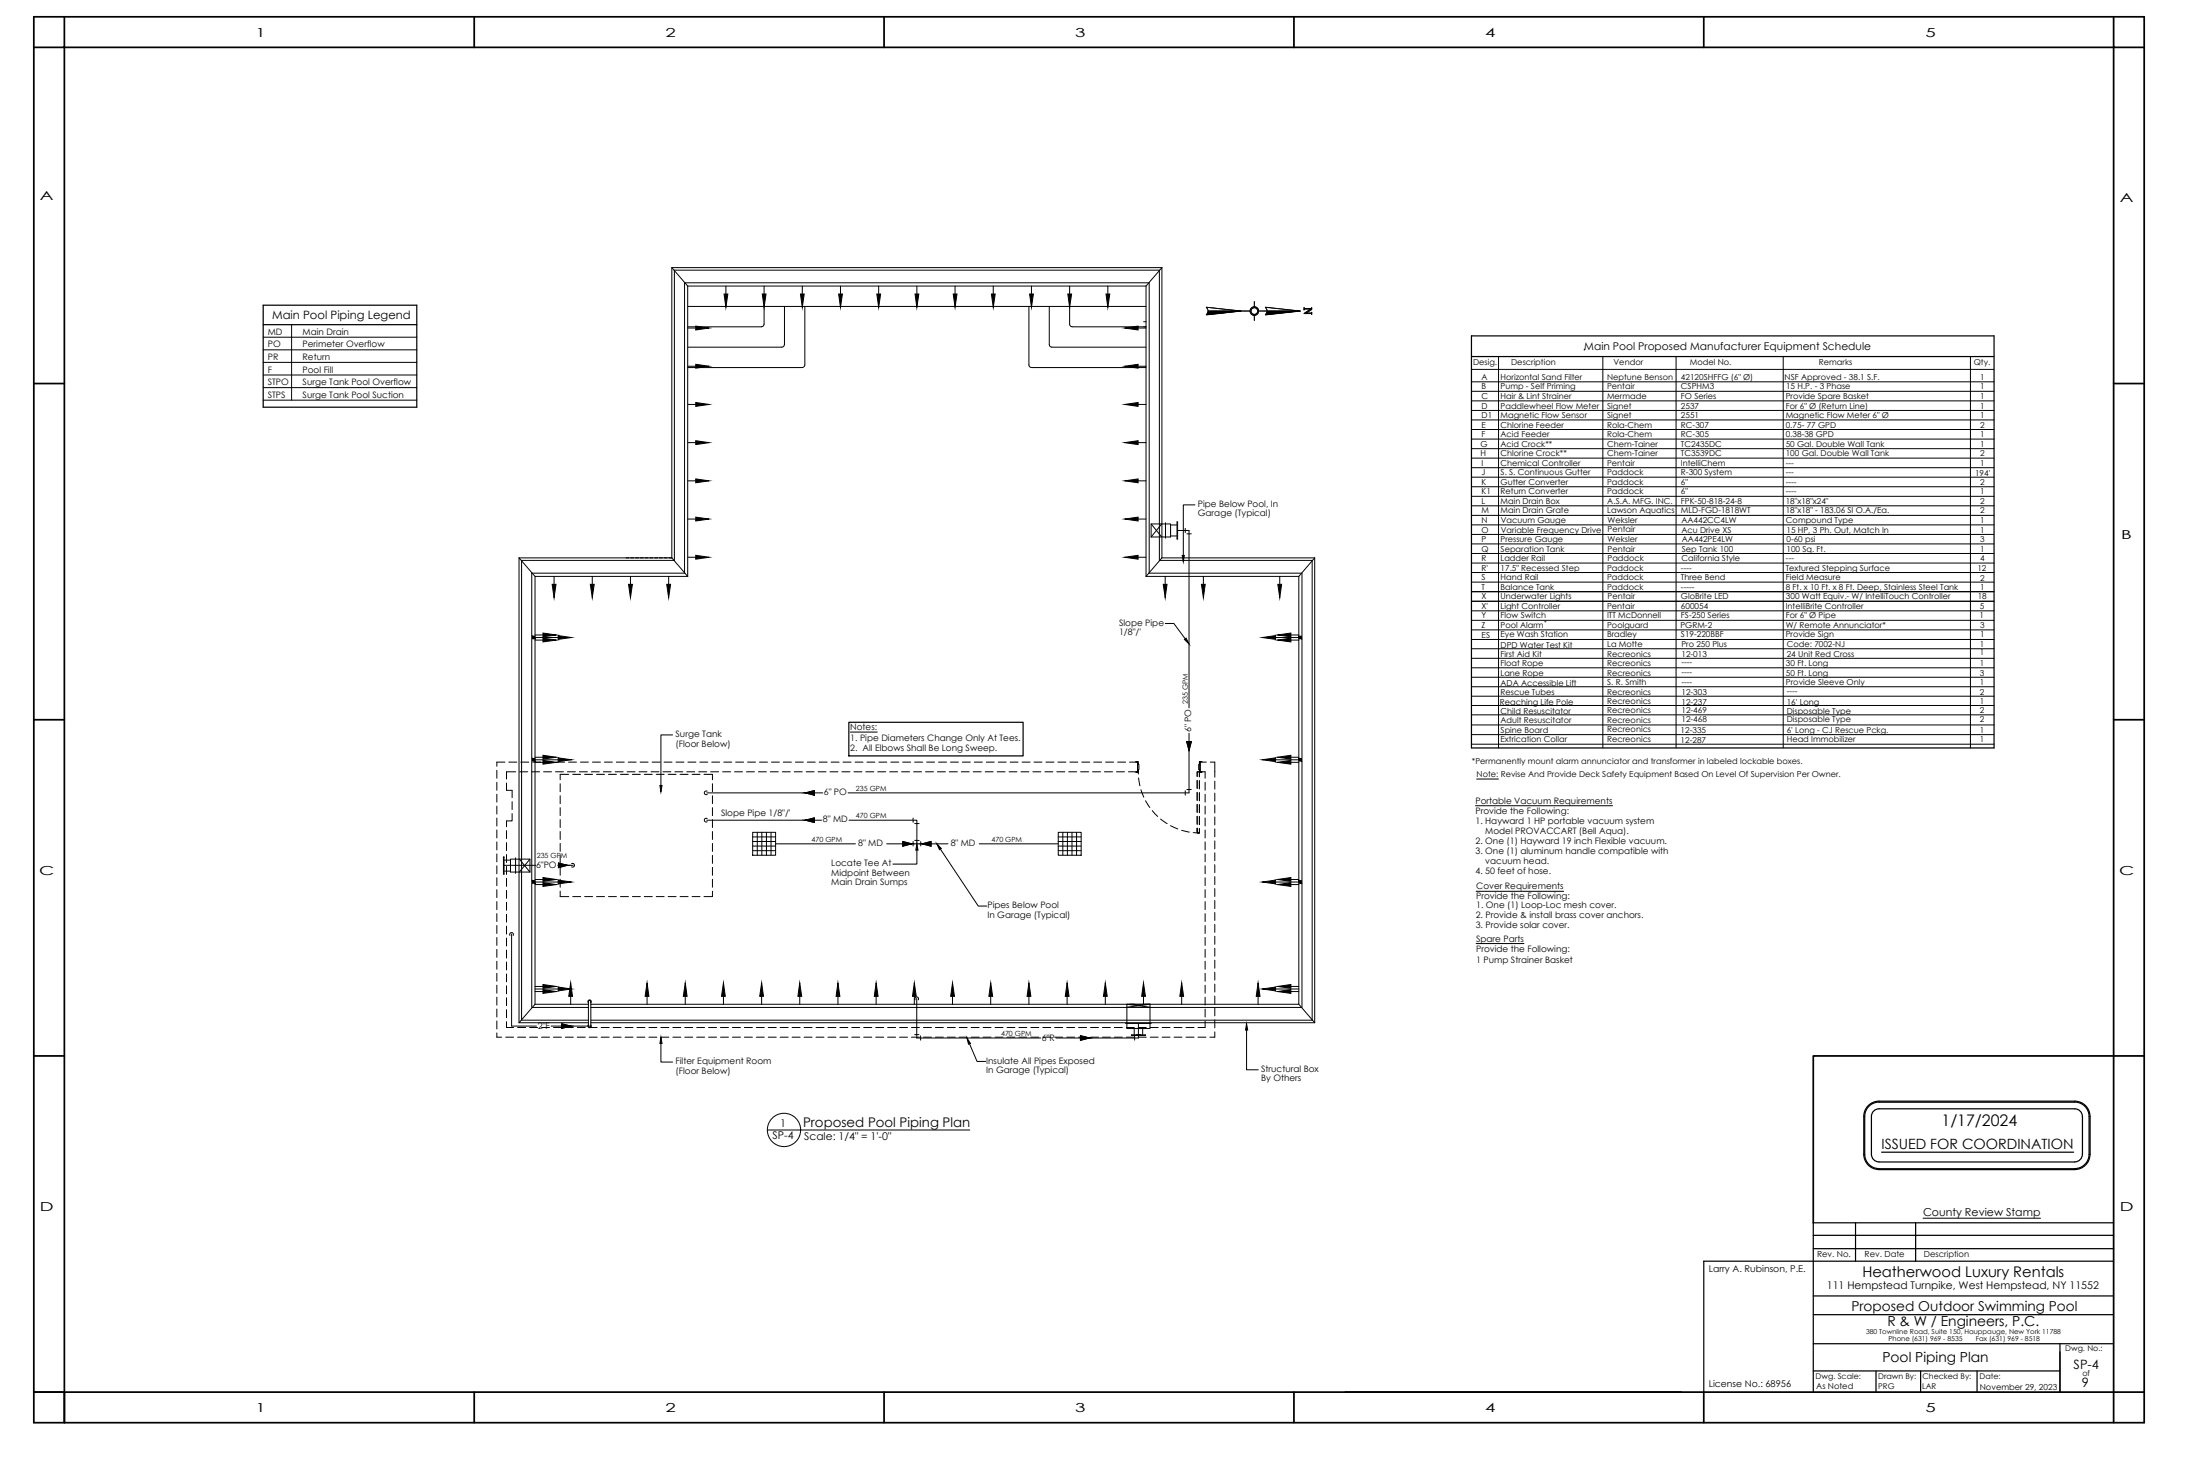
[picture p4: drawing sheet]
<svg xmlns="http://www.w3.org/2000/svg" width="914mm" height="610mm" viewBox="0 0 914 610" stroke-linecap="round" stroke-linejoin="round" font-family="sans-serif">
<!-- layer: Text -->
<path d="M491.4 230.8h.9l-.5 2.6zM492.3 265.7l.7-.5 1.2 2.4zM274.3 326.4h.9l-.5 2.7zM381.1 350.6l.5 2.7h-.9zM389.4 350.6l1.8 2-.7 .5zM274.7 431l.5 2.6h-.9zM401.9 431.3l1.5 2.3-.9 .3zM518.1 425.4l.5 2.6h-.9z" fill="#000" stroke="#000" stroke-width=".42"/>
<g fill="none" stroke="#000" stroke-width=".42">
<path d="M121.2 134.9v31.4M109.4 145.4h63.8M109.4 140.1h63.8M109.4 155.8h63.8M109.4 150.6h63.8M611.6 153.5h217.2M611.6 158.7h217.2M622.9 148.2v162.6M666.2 148.2v162.6M696.6 148.2v162.6M741.2 148.2v162.6M819 148.2v162.6"/>
<path d="M109.4 166.3h63.8M109.4 161.1h63.8M611.6 178.5h217.2M611.6 166.6h217.2M611.6 170.6h217.2M611.6 162.6h217.2M611.6 174.5h217.2M611.6 198.3h217.2M611.6 182.5h217.2M611.6 186.4h217.2M611.6 190.4h217.2M611.6 194.4h217.2"/>
<path d="M496.7 209.8h-4.9v21M611.6 218.1h217.2M611.6 206.2h217.2M611.6 202.3h217.2M611.6 210.2h217.2M611.6 214.2h217.2M611.6 237.9h217.2M611.6 226h217.2M611.6 222.1h217.2M611.6 230h217.2M611.6 234h217.2M484.3 259.1h3.6l4.7 6.4"/>
<path d="M611.6 245.9h217.2M611.6 241.9h217.2M611.6 253.8h217.2M611.6 257.8h217.2M611.6 249.9h217.2M611.6 269.6h217.2M611.6 273.6h217.2M611.6 265.7h217.2M611.6 261.7h217.2M611.6 277.5h217.2M611.6 293.2h217.2M611.6 285.4h217.2"/>
<path d="M611.6 289.3h217.2M611.6 297.1h217.2M611.6 281.4h217.2M279.6 305.4h-4.9v21M353.4 304.2h11.2M611.6 309.2h217.2M611.6 301.2h217.2M611.6 305.3h217.2M613.2 334.8h57M613.7 323.7h9.1M381.1 353.3v5.8h-10M390.9 352.8l15.7 23.7h3.6"/>
<path d="M613.5 370.4h36.4M613.5 392.1h19.9M274.7 433.6v7.7h4.9M403 433.7l3.1 7.4h3.6M518.1 428v16.5h4.9M319 469.6h84.1M799.3 506.2h48.8"/>
<circle cx="325.9" cy="469.5" r="6.9"/>
</g>
<path d="M109.4 126.8h63.8v42.4h-63.8zM109.4 134.9h63.8M611.6 139.6h217.2v171.2h-217.2zM611.6 148.2h217.2M352.8 300.1h72.4v14h-72.4z" fill="none" stroke="#000" stroke-width=".51"/>
<!-- layer: Border -->
<g fill="none" stroke="#000" stroke-width=".72">
<path d="M14.1 7h877.1v584.2h-877.1zM26.8 19.7h851.7v558.8h-864.4h12.7v12.7zM26.8 7v12.7h-12.7M197.1 7v12.7M367.5 7v12.7M537.8 7v12.7M708.2 7v12.7M878.5 7v12.7h12.7M14.1 159.4h12.7M878.5 159.4h12.7M14.1 299.1h12.7M878.5 299.1h12.7"/>
<path d="M14.1 438.8h12.7M891.2 438.8h-137.5v69.3M197.1 578.5v12.7M367.5 578.5v12.7M537.8 578.5v12.7M708.2 578.5v12.7M891.2 578.5h-12.7v12.7"/>
</g>
<!-- layer: Title Block -->
<g fill="none" stroke="#000" stroke-width=".51">
<path d="M753.7 518.9h124.8M753.7 513.3h124.8M771.2 508.1v16M796.2 508.1v16M878.5 508.1h-124.8v70.4M753.7 538.5h124.8M878.5 524.1h-170.3v54.4M753.7 546.3h124.8M753.7 558.4h124.8M856.2 558.4v20M753.7 569.7h102.5M779.7 569.7v8.7"/>
<path d="M798.3 569.7v8.7M821.7 569.7v8.7"/>
</g>
<!-- layer: L-POOL-STRS -->
<path d="M244.6 417.3h-22.2v-177.8h63.4v-120.6h190.5v120.6h63.5v177.8h-294.2" fill="none" stroke="#000" stroke-width=".42"/>
<!-- layer: Stair -->
<path d="M285.8 127.3h190.5M317.6 127.3l-.1 7.4-.7 1-31 .1M326.1 127.3v15.9M334.5 127.3v24.4l-.4 .8-48.3 .2M427.7 127.3v24.4l.4 .8 48.2 .2M436.1 127.3v15.9l.7 1 39.5 .1M444.6 127.3v7.4l.7 1 31 .1M285.8 144.3h39.2M326 143.2l-.2 .6-.8 .4" fill="none" stroke="#000" stroke-width=".42"/>
<!-- layer: Gutter -->
<path d="M284.5 117.5v120.7h-63.5v180.4M284.7 117.5h192.8M477.6 117.5v120.7h63.4M541.1 238.2v180.4M221.2 418.6h23.4M245.6 418.6h295.4M244.6 425h-28.9v-193.2h63.5v-120.6h203.7v120.6h63.5v193.2h-300.8M244.6 423.9h-27.8v-191h63.5v-120.6h201.6v120.6h63.5v191h-299.8" fill="none" stroke="#000" stroke-width=".42"/>
<!-- layer: OB0 -->
<path d="M279.2 111.2l6.6 7.7M482.9 111.2l-6.6 7.7M215.7 231.8l6.7 7.7M279.2 231.8l6.6 7.7M482.9 231.8l-6.6 7.7M546.4 231.8l-6.6 7.7M222.4 417.3l-6.7 7.7M468.4 417.3h9.6M539.8 417.3l6.6 7.7" fill="none" stroke="#000" stroke-width=".42"/>
<!-- layer: Return Line -->
<path d="M381 414.9v16.4h51.6M382.7 430.4v1.8M471.6 430.4v1.8M473.2 425.3v6h-34.3" fill="none" stroke="#000" stroke-width=".42"/>
<!-- layer: OB -->
<g fill="#000" stroke="#000" stroke-width=".42">
<path d="M289.2 135.5l5.5 .8-5.5 .8zM300.9 122.2h1.6l-.8 5.5zM316.8 122.2h1.6l-.8 5.5zM332.7 122.2h1.6l-.8 5.5zM348.6 122.2h1.5l-.8 5.5zM364.4 122.2h1.6l-.8 5.5zM380.3 122.2h1.6l-.8 5.5zM396.2 122.2h1.6l-.8 5.5zM412.1 122.2h1.5l-.8 5.5zM427.9 122.2h1.6l-.8 5.5zM443.8 122.2h1.6l-.8 5.5zM459.7 122.2h1.6l-.8 5.5z"/>
<path d="M467.5 136.3l5.5-.8v1.6zM289.2 151.4l5.5 .8-5.5 .8zM467.5 152.2l5.5-.8v1.6zM289.2 167.3l5.5 .8-5.5 .8zM467.5 168.1l5.5-.8v1.6zM289.2 199l5.5 .8-5.5 .8zM289.2 183.1l5.5 .8-5.5 .8zM467.5 199.8l5.5-.8v1.6zM467.5 183.9l5.5-.8v1.6zM289.2 214.9l5.5 .8-5.5 .8zM467.5 215.7l5.5-.8v1.6zM289.2 230.8l5.5 .8-5.5 .8z"/>
<path d="M467.5 231.6l5.5-.8v1.6zM229.5 242.8h1.6l-.8 5.6zM245.4 242.8h1.6l-.8 5.6zM261.2 242.8h1.6l-.8 5.6zM277.1 242.8h1.6l-.8 5.6zM483.5 242.8h1.6l-.8 5.6zM499.4 242.8h1.5l-.7 5.6zM531.1 242.8h1.6l-.8 5.6zM225.7 263.1l5.5 .8-5.5 .7zM225.7 265.2l5.5 .8-5.5 .7zM232 264.1l5.5 .8-5.5 .8zM524.6 264.9l5.6-.8v1.6z"/>
<path d="M531 263.9l5.5-.8v1.5zM531 266l5.5-.8v1.5zM225.7 313.9l5.5 .8-5.5 .7zM225.7 316l5.5 .8-5.5 .7zM232 314.9l5.5 .8-5.5 .8zM524.6 315.7l5.6-.8v1.6zM531 314.7l5.5-.8v1.5zM531 316.8l5.5-.8v1.5zM225.7 364.7l5.5 .8-5.5 .7zM225.7 366.8l5.5 .8-5.5 .7zM232 365.7l5.5 .8-5.5 .8zM524.6 366.5l5.6-.8v1.6z"/>
<path d="M531 365.5l5.5-.8v1.5zM531 367.6l5.5-.8v1.5zM225.7 409.1l5.5 .8-5.5 .8zM225.7 411.2l5.5 .8-5.5 .8zM237.2 408.4l.8 5.6h-1.6zM232 410.2l5.5 .8-5.5 .7zM268.9 408.4l.8 5.6h-1.6zM284.8 408.4l.8 5.6h-1.6zM300.7 408.4l.8 5.6h-1.6zM316.6 408.4l.7 5.6h-1.5zM332.4 408.4l.8 5.6h-1.6zM348.3 408.4l.8 5.6h-1.6z"/>
<path d="M364.2 408.4l.8 5.6h-1.6zM380 408.4l.8 5.6h-1.5zM395.9 408.4l.8 5.6h-1.6zM411.8 408.4l.8 5.6h-1.6zM427.7 408.4l.8 5.6h-1.6zM443.5 408.4l.8 5.6h-1.5zM459.4 408.4l.8 5.6h-1.6zM475.3 408.4l.8 5.6h-1.6zM491.2 408.4l.8 5.6h-1.6zM522.9 408.4l.8 5.6h-1.6zM524.6 411l5.6-.8v1.5zM531 409.9l5.5-.8v1.6z"/>
<path d="M531 412l5.5-.8v1.6z"/>
</g>
<g fill="none" stroke="#000" stroke-width=".42">
<path d="M301.7 118.9v3.3M317.6 118.9v3.3M333.5 118.9v3.3M349.3 118.9v3.3M365.2 118.9v3.3M381.1 118.9v3.3M397 118.9v3.3M412.8 118.9v3.3M428.7 118.9v3.3M444.6 118.9v3.3M460.5 118.9v3.3M285.8 136.3h3.4"/>
<path d="M473 136.3h3.3M285.8 152.2h3.4M473 152.2h3.3M285.8 168.1h3.4M473 168.1h3.3M285.8 199.8h3.4M285.8 183.9h3.4M473 199.8h3.3M473 183.9h3.3M285.8 215.7h3.4M473 215.7h3.3M230.3 239.5v3.3"/>
<path d="M246.2 239.5v3.3M262 239.5v3.3M277.9 239.5v3.3M285.8 231.6h3.4M473 231.6h3.3M484.3 239.5v3.3M500.2 239.5v3.3M531.9 239.5v3.3M222.4 264.9h9.6M222.4 263.9h3.3M222.4 266h3.3M530.2 264.9h9.6"/>
<path d="M536.5 263.9h3.3M536.5 266h3.3M222.4 315.7h9.6M222.4 314.7h3.3M222.4 316.8h3.3M530.2 315.7h9.6M536.5 314.7h3.3M536.5 316.8h3.3M222.4 366.5h9.6M222.4 365.5h3.3M222.4 367.6h3.3M530.2 366.5h9.6"/>
<path d="M536.5 365.5h3.3M536.5 367.6h3.3M222.4 411h9.6M222.4 409.9h3.3M222.4 412h3.3M237.2 414v3.3M268.9 414v3.3M284.8 414v3.3M300.7 414v3.3M316.6 414v3.3M332.4 414v3.3M348.3 414v3.3"/>
<path d="M364.2 414v3.3M380 414v3.3M395.9 414v3.3M411.8 414v3.3M427.7 414v3.3M443.5 414v3.3M459.4 414v3.3M475.3 414v3.3M491.2 414v3.3M522.9 414v3.3M530.2 411h9.6M536.5 409.9h3.3"/>
<path d="M536.5 412h3.3"/>
</g>
<!-- layer: Details -->
<path d="M221.8 264.4v.5M540.4 264.4v.5M221.8 315.2v.5M540.4 315.2v.5M221.8 366v.5M540.4 366v.5" fill="none" stroke="#000" stroke-width=".42"/>
<g fill="#000" stroke="#000" stroke-width=".42">
<path d="M221.3 264.4v1h1zM221.3 264.4h1v1z"/>
<path d="M539.9 264.4v1h1zM539.9 264.4h1v1z"/>
<path d="M221.3 315.2v1h1zM221.3 315.2h1v1z"/>
<path d="M539.9 315.2v1h1zM539.9 315.2h1v1z"/>
<path d="M221.3 366v1h1zM221.3 366h1v1z"/>
<path d="M539.9 366v1h1zM539.9 366h1v1z"/>
</g>
<!-- layer: Drain -->
<path d="M260.2 231.8h1.3M262.1 231.8h1.3M264.1 231.8h1.3M266.1 231.8h1.3M268.1 231.8h1.3M270 231.8h1.4M272 231.8h1.3M274 231.8h1.3M276 231.8h1.3M278 231.8h1.2" fill="none" stroke="#000" stroke-width=".42"/>
<!-- layer: xUPPERCAMPLIFEGUARDBLDG$0$Main Drain Line -->
<g fill="none" stroke="#000" stroke-width=".42">
<path d="M312.8 345.9h9.6v9.5h-9.6zM312.8 349.7h9.6M312.8 351.6h9.6M312.8 353.5h9.6M312.8 347.8h9.6M314.7 345.9v9.5M316.7 345.9v9.5M318.6 345.9v9.5M320.5 345.9v9.5M439.8 345.9h9.6v9.5h-9.6zM439.8 349.7h9.6M439.8 351.6h9.6"/>
<path d="M439.8 353.5h9.6M439.8 347.8h9.6M441.7 345.9v9.5M443.7 345.9v9.5M445.6 345.9v9.5M447.5 345.9v9.5"/>
</g>
<!-- layer: Main Drain Line -->
<g fill="none" stroke="#000" stroke-width=".42">
<path d="M379.5 339.9v1.8M293.8 340.8h47.7M293.9 340.1a.78 .78 0 0 0-1.2 .7 .78 .78 0 0 0 1.2 .7M322.4 350.6h33.2M352.9 340.8h28.2v9.8M368.6 350.6h25.4M379.5 349.7v1.8M380.2 349.2l1.8 .1M380.2 342.2h1.8M382.7 349.7v1.8M407 350.6h32.8M380.2 429.9h1.7"/>
<path d="M472.3 429.9h1.8"/>
</g>
<!-- layer: PS -->
<g fill="#000" stroke="#000" stroke-width=".42">
<path d="M334.8 340.8l3.7-.9v.9zM334.8 340.8l3.7 1v-1z"/>
<path d="M232.1 358.6l3.7 1h-3.7zM232.1 359.6v1l3.7-1z"/>
<path d="M375.2 349.7l3.7 .9h-3.7zM375.2 350.6v1l3.7-1z"/>
<path d="M383.2 350.6l3.8-.9v.9zM383.2 350.6l3.8 1v-1z"/>
<path d="M233.5 425.4l3.7 1h-3.7zM233.5 426.4v1l3.7-1z"/>
<path d="M449.1 430.4l3.7 .9h-3.7zM449.1 431.3v1l3.7-1z"/>
</g>
<path d="M232.1 358.6l3.7 1-3.7 1zM334.8 340.8l3.7-.9v1.9zM375.2 349.7l3.7 .9-3.7 1zM383.2 350.6l3.8-.9v1.9zM233.5 425.4l3.7 1-3.7 1zM449.1 430.4l3.7 .9-3.7 1z" fill="none" stroke="#000" stroke-width=".42"/>
<!-- layer: A-WALL -->
<g fill="none" stroke="#000" stroke-width=".42">
<path d="M209.8 316.7h-3.3v1.7M211.5 316.7h3.3M216.5 316.7h3.3M221.4 316.7h3.3M226.4 316.7h3.3M231.4 316.7h3.3M236.3 316.7h3.3M241.3 316.7h3.3M246.3 316.7h3.3M251.2 316.7h3.3M256.2 316.7h3.3M261.1 316.7h3.3"/>
<path d="M266.1 316.7h3.3M271 316.7h3.4M276 316.7h3.3M281 316.7h3.3M285.9 316.7h3.3M290.9 316.7h3.3M295.8 316.7h3.3M300.8 316.7h3.3M305.8 316.7h3.3M310.7 316.7h3.3M315.7 316.7h3.3M320.6 316.7h3.3"/>
<path d="M325.6 316.7h3.3M330.6 316.7h3.3M335.5 316.7h3.3M340.5 316.7h3.3M345.4 316.7h3.3M350.4 316.7h3.3M355.4 316.7h3.3M360.3 316.7h3.3M365.3 316.7h3.3M370.2 316.7h3.3M375.2 316.7h3.3M380.2 316.7h3.3"/>
<path d="M385.1 316.7h3.4M390.1 316.7h3.3M395.1 316.7h3.3M400 316.7h3.3M405 316.7h3.3M410 316.7h3.3M414.9 316.7h3.3M419.9 316.7h3.3M424.8 316.7h3.3M429.8 316.7h3.3M434.7 316.7h3.4M439.7 316.7h3.3"/>
<path d="M444.7 316.7h3.3M449.6 316.7h3.3M454.6 316.7h3.3M459.5 316.7h3.4M464.5 316.7h3.3M469.5 316.7h3.3v4h-3.8M472.1 316.4h1v1.2h.3l-.3 3.4h-1v-.3h.7v-4h-.7zM472.8 316.7v4M473.1 319.8v1.8M498.5 316.4h1.1v.3h-.8v4h.8v.3h-1.1v-1.2h-.3zM498.8 316.7v4h2.1v2.7M499.6 316.7h1.8"/>
<path d="M503 316.7h1.9v6.3M206.5 320.1v3.3M206.5 325.1v3.3M206.5 330v3.3M206.5 335v3.3M206.5 339.9v3.3M210.5 325.4v3h2.4v3.1M212.9 338.1v3h-2.4v2.4M212.9 333.1v3.3M214.3 320.7h-3.8v3M216 320.7h3.3M221 320.7h3.3"/>
<path d="M225.9 320.7h3.3M230.9 320.7h3.3M232.8 325.7v3.3M232.8 330.7v3.3M232.8 335.6v3.3M235.8 320.7h3.3M236.4 321.8h-3.6v2.2M238 321.8h3.3M240.8 320.7h3.3M243 321.8h3.3M245.8 320.7h3.3M247.9 321.8h3.3"/>
<path d="M250.7 320.7h3.3M252.9 321.8h3.3M255.7 320.7h3.3M257.9 321.8h3.3M260.6 320.7h3.3M262.8 321.8h3.3M265.6 320.7h3.3M267.8 321.8h3.3M270.6 320.7h3.3M272.8 321.8h3.3M275.5 320.7h3.3M277.7 321.8h3.3"/>
<path d="M280.5 320.7h3.3M282.7 321.8h3.3M285.5 320.7h3.3M287.7 321.8h3.3M290.4 320.7h3.3M292.6 321.8h3.5v2.2M295.4 320.7h3.3M296.1 325.7v3.3M296.1 330.7v3.3M296.1 335.6v3.3M300.4 320.7h3.3M305.3 320.7h3.3"/>
<path d="M310.3 320.7h3.3M315.2 320.7h3.3M320.2 320.7h3.3M325.2 320.7h3.3M330.1 320.7h3.3M335.1 320.7h3.3M340 320.7h3.3M345 320.7h3.3M349.9 320.7h3.4M354.9 320.7h3.3M359.9 320.7h3.3M364.8 320.7h3.3"/>
<path d="M369.8 320.7h3.3M374.7 320.7h3.3M379.7 320.7h3.3M384.7 320.7h3.3M389.6 320.7h3.3M394.6 320.7h3.3M399.5 320.7h3.3M404.5 320.7h3.3M409.5 320.7h3.3M414.4 320.7h3.3M419.4 320.7h3.3M424.3 320.7h3.4"/>
<path d="M429.3 320.7h3.3M434.3 320.7h3.3M439.3 320.7h3.3M444.2 320.7h3.3M449.2 320.7h3.3M454.1 320.7h3.3M459.1 320.7h3.3M464.1 320.7h3.3M473.2 323.3l.6 3.3M474.2 328.2l1.2 3.1M476.1 332.7l1.8 2.8M478.9 336.8l2.3 2.5"/>
<path d="M497.6 324.3v3.3M497.6 329.3v3.3M497.6 334.3v3.3M497.6 339.2v3.3M498.5 320.7h-.9v2M498.5 321v1.8M498.5 324.4v3.4M498.5 329.4v3.3M498.5 334.4v3.3M498.5 339.3v3.3M500.9 325.1v3.3M500.9 330v3.3"/>
<path d="M500.9 335v3.3M500.9 339.9v3.3M504.9 324.6v3.3M504.9 329.6v3.3M504.9 334.5v3.3M504.9 339.5v3.3M206.5 344.9v3.3M206.5 349.8v3.4M206.5 354.8v3.3M206.5 359.8v3.3M210.5 345.2v3.3M210.5 350.1v3.3"/>
<path d="M210.5 355.1v3.3M232.8 340.6v3.3M232.8 345.5v3.3M232.8 350.5v3.3M232.8 355.4v3.4M296.1 340.6v3.3M296.1 345.5v3.3M296.1 350.5v3.3M296.1 355.4v3.4M482.4 340.4l2.7 1.9M486.5 343.1l3 1.4M491.1 345l3.2 .8"/>
<path d="M495.9 346l1.9 .1M497.6 344.2v1.9h.9h-.9zM498.5 344.3v1.8M500.9 344.9v3.3M500.9 349.8v3.4M500.9 354.8v3.3M500.9 359.8v3.3M504.9 344.4v3.3M504.9 349.4v3.3M504.9 354.4v3.3M504.9 359.3v3.3M206.5 364.7v3.3"/>
<path d="M206.5 369.7v3.3M206.5 374.7v3.3M206.5 379.6v3.3M210.5 360v3.3M210.5 365v3.3M210.5 370v3.3M210.5 374.9v3.3M210.5 379.9v3.3M232.8 370.3v2.3h3.6M232.8 360.4v3.3M232.8 365.4v3.3M238 372.6h3.3"/>
<path d="M243 372.6h3.3M247.9 372.6h3.3M252.9 372.6h3.3M257.9 372.6h3.3M262.8 372.6h3.3M267.8 372.6h3.3M272.8 372.6h3.3M277.7 372.6h3.3M282.7 372.6h3.3M287.7 372.6h3.3M296.1 370.3v2.3h-3.5M296.1 360.4v3.3"/>
<path d="M296.1 365.4v3.3M500.9 364.7v3.3M500.9 369.7v3.3M500.9 374.7v3.3M500.9 379.6v3.3M504.9 364.3v3.3M504.9 369.2v3.3M504.9 374.2v3.3M504.9 379.2v3.3M206.5 384.6v3.3M206.5 389.6v3.3M206.5 394.5v3.3"/>
<path d="M206.5 399.5v3.3M210.5 384.9v3.3M210.5 389.8v3.3M210.5 394.8v3.3M210.5 399.8v3.3M500.9 384.6v3.3M500.9 389.6v3.3M500.9 394.5v3.3M500.9 399.5v3.3M504.9 384.1v3.3M504.9 389.1v3.3M504.9 394v3.3"/>
<path d="M504.9 399v3.3M206.5 404.5v3.3M206.5 409.4v3.3M206.5 414.4v3.3M206.5 419.3v3.3M210.5 404.7v3.3M210.5 409.7v3.3M210.5 414.6v3.3M210.5 419.6v3.3M500.9 404.5v3.3M500.9 409.4v3.3M500.9 414.4v3.3"/>
<path d="M500.9 419.3v3.3M504.9 404v3.3M504.9 408.9v3.3M504.9 413.9v3.3M504.9 418.8v3.3M206.5 429.2v1.8h2M206.5 424.3v3.3M210.2 431h3.3M210.5 424.6v2.4h3M215.1 427h3.3M215.1 431h3.3M220.1 427h3.3"/>
<path d="M220.1 431h3.3M225.1 427h3.3M225.1 431h3.3M230 427h3.3M230 431h3.3M235 427h3.3M235 431h3.3M239.9 427h3.3M239.9 431h3.3M244.9 427h3.3M244.9 431h3.3M249.9 427h3.3"/>
<path d="M249.9 431h3.3M254.8 427h3.3M254.8 431h3.3M259.8 427h3.3M259.8 431h3.3M264.8 427h3.3M264.8 431h3.3M269.7 427h3.3M269.7 431h3.3M274.7 427h3.3M274.7 431h3.3M279.7 427h3.3"/>
<path d="M279.7 431h3.3M284.6 427h3.3M284.6 431h3.3M289.6 427h3.3M289.6 431h3.3M294.5 427h3.3M294.5 431h3.3M299.5 427h3.3M299.5 431h3.3M304.4 427h3.4M304.4 431h3.4M309.4 427h3.3"/>
<path d="M309.4 431h3.3M314.4 427h3.3M314.4 431h3.3M319.3 427h3.3M319.3 431h3.3M324.3 427h3.3M324.3 431h3.3M329.2 427h3.4M329.2 431h3.4M334.2 427h3.3M334.2 431h3.3M339.2 427h3.3"/>
<path d="M339.2 431h3.3M344.1 427h3.3M344.1 431h3.3M349.1 427h3.3M349.1 431h3.3M354 427h3.3M354 431h3.3M359 427h3.3M359 431h3.3M364 427h3.3M364 431h3.3M368.9 427h3.3"/>
<path d="M368.9 431h3.3M373.9 427h3.3M373.9 431h3.3M378.8 427h3.3M378.8 431h3.3M383.8 427h3.3M383.8 431h3.3M388.8 427h3.3M388.8 431h3.3M393.7 427h3.3M393.7 431h3.3M398.7 427h3.3"/>
<path d="M398.7 431h3.3M403.6 427h3.4M403.6 431h3.4M408.6 427h3.3M408.6 431h3.3M413.6 427h3.3M413.6 431h3.3M418.5 427h3.4M418.5 431h3.4M423.5 427h3.3M423.5 431h3.3M428.5 427h3.3"/>
<path d="M428.5 431h3.3M433.4 427h3.3M433.4 431h3.3M438.4 427h3.3M438.4 431h3.3M443.4 427h3.3M443.4 431h3.3M448.3 427h3.3M448.3 431h3.3M453.3 427h3.3M453.3 431h3.3M458.2 427h3.3"/>
<path d="M458.2 431h3.3M463.2 427h3.3M463.2 431h3.3M468.2 427h3.3M468.2 431h3.3M473.1 427h3.3M473.1 431h3.3M478.1 427h3.3M478.1 431h3.3M483 427h3.3M483 431h3.3M488 427h3.3"/>
<path d="M488 431h3.3M492.9 427h3.4M492.9 431h3.4M497.9 431h3.3M500.9 424.3v2.7h-3M504.9 428.8v2.2h-2M504.9 423.8v3.3"/>
</g>
<!-- layer: OB1 -->
<g fill="none" stroke="#000" stroke-width=".42">
<path d="M478.5 217.7h8v5.4h-8zM478.5 217.7l4.4 5.4M482.9 217.7l-4.4 5.4M484.4 217.2v6.4M486.5 218.1h2.7M489.2 216.9h.3v7.1h-.3zM486.5 222.7h2.7M209.3 356.1h.2v7.2h-.2zM209.5 357.4h2.7M212.2 357h8.1v5.4h-8.1zM214.3 356.5v6.4M215.9 357l4.4 5.4"/>
<path d="M220.3 357l-4.4 5.4M209.5 362h2.7M468.4 418.5l9.6-1.2v10.1h-9.6v-10.1l9.6 1.2M467.8 425.3h10.7M470.3 430h5.8v.3h-5.8zM471.4 427.4v2.6M474.9 427.4v2.6"/>
</g>
<!-- layer: PO -->
<g fill="none" stroke="#000" stroke-width=".42">
<path d="M492.6 219.5v1.8M489.5 220.4h4.7v73.8M493.3 221.8h1.8M493.2 308.1h2l-1 3.8zM494.2 304.7v24.8h-141.7M293.8 329.5h48.2M293.9 328.8a.78 .78 0 0 0-1.2 .7 .78 .78 0 0 0 1.2 .6M334.8 329.5l3.7-1v2zM492.6 328.6v1.8M493.3 328.1h1.8M209.5 359.6h13.2M231.9 359.6h6.3"/>
<path d="M237.6 358.9a.78 .78 0 0 1 1.2 .7 .78 .78 0 0 1-1.2 .6"/>
</g>
<!-- layer: Tile -->
<path d="M469.5 417.3h2.1M475.8 417.3h2.1" fill="none" stroke="#000" stroke-width=".42"/>
<!-- layer: Rails -->
<path d="M244.5 416.7a.7 .7 0 0 1 .1-1 .7 .7 0 0 1 .9 0 .7 .7 0 0 1 0 1M244.6 416.2l.4-.5 .5 .5M244.6 416.2v10.2l.4 .4 .5-.4 .1-10.2M244.5 425.9a.7 .7 0 0 0 .1 1 .7 .7 0 0 0 .9 0 .7 .7 0 0 0 0-1" fill="none" stroke="#000" stroke-width=".42"/>
<!-- layer: Wall -->
<path d="M475.3 135.8h1M475.3 133.7h1" fill="none" stroke="#000" stroke-width=".42"/>
<!-- layer: Fill Line -->
<path d="M212 388.7a.78 .78 0 0 1 .6-1.2 .78 .78 0 0 1 .7 1.2M212.6 388.1v38.3h10.4M380.4 415.5a.78 .78 0 0 1 .6-1.2 .78 .78 0 0 1 .7 1.2M229 426.4h16.1" fill="none" stroke="#000" stroke-width=".42"/>
<!-- layer: PO -->
<g fill="#000" stroke="#000" stroke-width=".42">
<path d="M493.2 308.1h2l-1 3.8z"/>
<path d="M334.8 329.5l3.7-1v1zM334.8 329.5l3.7 1v-1z"/>
</g>
<!-- layer: North -->
<g fill="none" stroke="#000" stroke-width=".42">
<path d="M501.5 130.7l.4 .1M501.6 130.6h1.9M501.7 128v.1M501.7 130.4l.5 .1M501.7 127.7h-.3l.2 .3M501.7 128.2l.2 .2M501.8 127.7h.1M501.9 130.1l-.2 .2M501.9 130.2h.2M501.9 128.5l.1 .1M502 127.7l.1 .1M502 128.7l-.1 1.3"/>
<path d="M502.1 130h1.2M502.1 129.8h3.4M502.1 130.6l-.1 .1M502.2 129.8h4.9M502.2 130.6h.1M502.2 127.8h.1M502.2 129.6h7.3M502.2 129.4h11.8M502.3 130.1l-.1 .1M502.4 130h-.4M502.4 130.1h.1M502.4 127.8h.1"/>
<path d="M502.5 130.4h-.7M502.5 130.6h-.1M502.6 127.8l.9 .1M502.7 130.1h-.1M502.8 130h-.2M502.8 130.4l-.5 .1M502.9 130.4h.1M503.3 130.4h-.2M503.3 130.4h.1M503.3 130.2h-.7M503.5 130.3h-1.6M503.6 130.6h.1"/>
<path d="M503.6 127.9h.1M503.7 130h-.3M503.7 130.2l-.1 .1M503.8 130.2h.1M503.8 127.9h.1M503.9 130.6h-.1M503.9 130h-.1M503.9 130h.2M503.9 127.9l.2 .1M504.1 130.6h-1.5M504.1 130.2h-.2M504.1 130.2h.2"/>
<path d="M504.1 128h.2M504.3 130.5l-.2 .1M504.3 129.9l-.2 .1M504.3 130l-1.5 .1M504.4 128h.3M504.4 130.3l-.9 .1M504.5 130.3h.1M504.5 130h-.1M504.7 130.1l-.3 .1M504.7 130.4h-.8M504.7 130.5h-.3M504.7 129.9h-.2"/>
<path d="M504.7 130.3h1.4M504.7 130.5h.2M504.7 128l.2 .1M504.8 130.2l-.1 .1M504.9 130.2h.1M504.9 130.1h-.2M504.9 129.8l.1 .1M504.9 130h-.3M505 128.1h.2M505 130h.1M505.2 130.2h-.1M505.2 130l-.2 .1"/>
<path d="M505.2 130.4l-.2 .1M505.3 130h.2M505.3 128.1h.5M505.3 129.9l-.1 .1M505.5 130.4h-.2M505.5 130.4h.2M505.7 130h-.2M505.7 130h.1M505.7 129.8h.8M505.8 130.1l-.5 .1M505.8 130.3l-.1 .1M505.9 128.2l1.1 .1"/>
<path d="M505.9 130.2h.2M506.1 130h-.2M506.1 130h.2M506.2 130.1h-.3M506.3 130.3h-.2M506.3 130.2h-.2M506.3 130.3h.1M506.3 130.2h.1M506.4 130l-.1 .1M506.4 129.9l-.1 .1M506.5 130h1.1M506.5 129.8h-.2"/>
<path d="M506.8 130l-.3 .2M506.9 130h.1M506.9 129.8h-.1M507.1 128.3l.7 .1M507.2 130h-.1M507.2 130h.2M507.3 129.7l-.4 .1M507.6 129.9l-.2 .1M507.6 130.2l-1.1 .1M507.6 129.8l-1.1 .1M507.7 129.8h.1M507.8 130.1l-.1 .1"/>
<path d="M507.8 130h-.1M507.9 130.1h.1M507.9 128.4l1.3 .1M507.9 130h.1M508 129.9h-.3M508 129.8h-.1M508.1 129.7h-.7M508.1 129.8h.1M508.2 130.1h-.1M508.2 130h-.1M508.4 129.7l-.1 .1M508.6 129.8l-.6 .1"/>
<path d="M508.9 129.6l-.7 .1M509.2 129.6l-.3 .1M509.3 129.6h.1M509.3 128.5l.1 .1M509.4 129.8h-.8M509.4 129.8l-1.1 .2M509.5 129.8h1.3M509.5 128.6h.1M509.6 130l-1.3 .1M509.7 129.6h-.2M509.7 128.6h.1M509.7 129.6h1.9"/>
<path d="M509.8 129.8h-.1M509.9 129.8h.1M509.9 128.6h.1M510.1 128.6l.3 .1M510.2 129.7h-.8M510.4 129.8h-.3M510.5 129.5l-.2 .1M510.5 128.7h.1M510.6 129.7l-.1 .1M510.7 128.7h.3M511 129.7h-.3M511 128.7h.2"/>
<path d="M511 129.7h.2M511.3 129.5h-.2M511.3 128.7l.1 .1M511.4 129.6l-.1 .1M511.4 128.8h.2M511.6 129.8h-.8M511.6 128.8h.2M511.8 129.6h-.2M511.9 129.6h.1M511.9 128.8h.1M512 128.8l.1 .1M512.1 129.7h-.5"/>
<path d="M512.1 129.5l-.1 .1M512.2 129.5h1.1M512.2 128.9h.2M512.4 129.6l-.2 .1M512.4 128.9l.9 .1M513.2 129.5h-11M513.4 129h.1M513.5 129.4h.2M513.5 129.5h-.1M513.6 129.5h.2M513.6 129h.2M513.8 129h.1"/>
<path d="M513.9 129.5h-.1M514 129.5h.1M514 129l.1 .1M514.2 129.1l1.3 .1M514.2 129.3l-.1 .1M514.7 129.4h-.1M515.1 129.3l-.9 .2M515.2 129.3h.1M515.5 129.3h-.1M515.8 129.2v.1M519.6 129.3v.3M519.6 128.9v.2"/>
<path d="M519.6 129.1l-17.5 .1M519.6 129.7l.1 .3M519.7 128.6l-.1 .3M519.8 130.1l.1 .1M519.9 130.3h.1M519.9 128.2l-.2 .3M520 129.3v.1M520 130.4l.2 .2M520 129.1v.1M520 129.5v.1M520 129.7l.1 .1M520.1 129.8l.2 .3"/>
<path d="M520.1 128.7l-.1 .3M520.2 127.9l-.3 .2M520.2 128.5l-.1 .2M520.3 130.7l.1 .1M520.3 127.8l-.1 .1M520.3 128.4l-.1 .1M520.3 130.2l.1 .1M520.4 130.3l.5 .3M520.4 130.8l.1 .1M520.5 127.7l-.1 .1M520.6 130.9l.3 .1M520.6 128.1l-.2 .2"/>
<path d="M520.7 127.6l-.1 .1M521 130.6h.1M521 131h.3M521 127.5l-.3 .1M521.3 127.5h-.2M521.3 127.9l-.6 .2M521.3 125.3l.2 2.2M521.3 131.1v2.1M521.4 127.9h.1M521.5 127.5h.1M521.6 127.9h.2M521.7 130.6h-.5"/>
<path d="M521.7 127.5l.5 .2M521.8 127.9l.5 .3M521.9 131l-.6 .1M522.1 130.9h-.2M522.1 130.5l-.3 .1M522.2 130.8l-.1 .1M522.3 127.7l.6 .7M522.3 128.3l.1 .1M522.4 130.7l-.1 .1M522.4 128.4l.2 .3M522.6 130.6h-.2M522.6 129.7l-.5 .7"/>
<path d="M522.6 128.7l.1 .2M522.7 130.4l-.1 .2M522.7 128.9v.2M522.7 129.1v.5M522.8 130.3l-.1 .1M522.9 130.1v.1M522.9 128.4l.1 .1M523 129.9l-.1 .1M523 128.6l.2 .7 17.2-.1M523.1 129.8l-.1 .1M523.1 129.6v.1M523.1 129.4v.1"/>
<path d="M526 130.7l.5 .1M526.2 130.7h1.2M526.2 130.6l-.1 .1M526.2 127.7h-.3l.3 .4M526.2 130.4v.1M526.3 128.2l.2 .4M526.3 127.7l.5 .1M526.5 130.1l-.2 .2M526.5 128.7l.2 .6M526.6 130h.1M526.6 130h1.3M526.7 129.4l-.2 .6"/>
<path d="M526.7 129.8h3.4M526.7 129.8h4.9M526.8 129.6h7.2M526.8 129.4h11.8M526.8 130.5l-.6 .1M526.8 130.6l-.3 .1M526.9 130h-.1M526.9 127.8h.2M527.1 130.1l-.6 .1M527.1 130.6h-.2M527.1 130.4h-.8M527.1 127.8h.2"/>
<path d="M527.1 130.6h.2M527.2 130.5h-.3M527.3 130.1h-.2M527.3 130.1h.2M527.3 130h-.1M527.3 127.8h.1M527.4 130.4l-.1 .1M527.4 130.6h-.1M527.5 130.6h1.1M527.5 127.8l1.1 .2M527.6 130l-.1 .1M527.7 130h1"/>
<path d="M527.8 130.4h-.3M527.9 130.4h.1M527.9 130.2h-.7M528.2 130.3l-.1 .1M528.2 130.3h.2M528.4 130.6l-.9 .1M528.6 130.3h-.2M528.6 130.2l-2.1 .1M528.6 130h-.7M528.7 130.2h.1M528.7 128h.1M528.7 130h.2"/>
<path d="M528.8 130.5l-.1 .1M528.8 129.9l-.1 .1M528.9 130.5h.1M528.9 128h.1M529.1 130.1h.1M529.1 128h.1M529.1 130h.2M529.2 130.5h-.1M529.2 129.9l-.3 .3M529.2 130.4h-.7M529.3 130.3h1.3M529.3 128l.5 .1"/>
<path d="M529.5 129.8v.1M529.5 130h-.2M529.5 130.2l-.8 .1M529.5 130h.2M529.8 130.2h-.2M529.8 130l-.5 .1M529.8 130.4l-.5 .1M529.8 129.9l-.1 .1M529.8 130.2h.2M529.9 128.1h.5M530.1 130.1l-.1 .1M530.2 130h-.3"/>
<path d="M530.2 130.4h-.3M530.2 130.1h.2M530.3 130h.1M530.3 129.8v.1M530.3 129.9h.1M530.4 130.3l-.1 .1M530.5 128.2l1.1 .1M530.5 130.2h.1M530.6 130h-.1M530.6 130h.2M530.6 129.8l-.1 .1M530.8 130.3h-.2"/>
<path d="M530.8 130.2h-.2M530.9 130.3h.1M530.9 130.2h.1M530.9 130l-.5 .1M531 129.9l-.1 .1M531 130l.4 .1M531 129.8h-.3M531.1 129.9h.1M531.2 130.3h-.1M531.2 130.3h.2M531.3 130l-.2 .2M531.4 129.9h-.2"/>
<path d="M531.4 130h.1M531.5 129.9h.1M531.6 130.2l-.1 .1M531.6 130.1h-.1M531.7 128.3l.7 .1M531.7 130h-.1M531.8 130h.1M531.8 129.7l-.5 .1M531.9 129.7h.5M532 130l-.3 .1M532 130.2h-.3M532 129.8l-.3 .1"/>
<path d="M532.1 129.9l-.1 .1M532.2 129.9h.1M532.4 128.4h.6M532.4 130h.2M532.5 129.9l-.5 .1M532.6 130.1l-.6 .1M532.6 129.8h-.6M532.6 129.8h.2M532.8 130h-.2M532.8 130.1h-.2M532.8 130.1h.2M532.8 130h.2"/>
<path d="M533 129.7l-.2 .1M533 128.4l.1 .1M533.1 129.8l-.5 .1M533.1 129.9l-.1 .1M533.1 130l-.1 .1M533.2 130h.2M533.2 128.5h.2M533.2 129.7h-.7M533.2 129.9h.2M533.4 129.7h-.2M533.4 129.6l-.1 .1M533.4 128.5l.9 .1"/>
<path d="M533.9 129.6l-.5 .1M533.9 129.8h-.7M534.2 130h-.8M534.2 129.6h-.1M534.3 129.8h-.1M534.4 129.8h.1M534.4 128.6h.1M534.6 128.6l.2 .1M534.7 129.7h-.7M534.8 129.8h-.2M534.8 129.8h.1M534.8 128.7h.1"/>
<path d="M535 129.5l-.1 .1M535 128.7h.1M535.1 129.7l-.1 .1M535.2 128.7h.3M535.3 129.8l-1.9 .1M535.5 129.7h-.3M535.6 128.7h.1M535.6 129.7h.1M535.8 128.7l.3 .1M535.8 129.5h-.1M535.9 129.5l-1.6 .1M536.1 129.6l-.3 .1"/>
<path d="M536.1 129.8h-.7M536.2 128.8h.1M536.3 129.6h-.1M536.4 128.8h.1M536.4 129.6h.1M536.6 128.8l.1 .1M536.7 129.7h-.5M536.7 129.5l-.1 .1M536.8 129.5l.3 .1M536.8 128.9h.1M536.9 129.6l-.1 .1M537 128.9h.1"/>
<path d="M537.2 128.9h.1M537.3 129.6h-.1M537.4 128.9l1.1 .1M537.7 129.5h-10.9M538.1 129.4h.1M538.5 129.5l-1.1 .1M538.6 129.5h.1M538.6 129l.1 .1M538.7 129.1h.2M538.8 129.3l-.2 .1M538.9 129.1h.2M539.2 129.1l.8 .1"/>
<path d="M539.3 129.4h-.1M540 129.3l-1.3 .2M540.3 129.2v.1M542 127.8l.1 .3M542 127.9v.9l.2-.4M542.1 130.3h2.9l.2 .4M542.2 128.1v.1M542.3 128.4h2.3M542.3 128.2h2.5M542.5 129.9l-.5 .4M543 130l1.9 .1M543.2 129.5l-.6 .4"/>
<path d="M543.3 129.4h.1M543.7 129.6l-.6 .4M543.7 129.1l-.3 .2M543.9 129l-.1 .1M544 128.9l-.1 .1M544.2 129.2l-.5 .3M544.2 128.8l-.1 .1M544.5 129l-.3 .2M544.5 128.6l-.3 .2M544.7 128.9l-.1 .1M544.7 128.4l-.1 .1M544.8 128.8l-.1 .1"/>
<path d="M544.9 128.2h.1M545 130v.1M545.1 128v.1M545.1 127.9l.1 .7M545.1 129.8v.2M545.2 128.6l-.3 .2M545.2 129.8h.1M545.2 129.8v.7"/>
</g>
<!-- layer: Wall -->
<circle cx="658.5" cy="145.5" r=".19" fill="#000"/>
<!-- layer: OB1 -->
<path d="M782.1 478.8h79.8" fill="none" stroke="#000" stroke-width=".51"/>
<!-- layer: Deck -->
<path d="M776.5 459.4l.7-.6a6.3 6.3 0 0 1 3.8-1.2h81.4a6.3 6.3 0 0 1 6.3 6.3v15.8a6.4 6.4 0 0 1-6.3 6.3h-81.4a6.3 6.3 0 0 1-6.3-6.3v-15.8a6.3 6.3 0 0 1 1.8-4.5zM781 458a5.9 5.9 0 0 0-6 5.9v15.8a5.9 5.9 0 0 0 6 5.9M781 458h81.4M862.4 458a5.9 5.9 0 0 1 5.9 5.9v15.8a5.9 5.9 0 0 1-5.9 5.9M865.5 463.9a3.2 3.2 0 0 0-3.1-3.1h-81.4a3.2 3.2 0 0 0-3.2 3.1v15.8a3.2 3.2 0 0 0 3.2 3.1M865.5 479.7a3.2 3.2 0 0 1-3.1 3.1M865.5 463.9v15.8M781 482.9h81.4M781 485.6h81.4" fill="none" stroke="#000" stroke-width=".51"/>
<text font-size="6.6" x="807" y="467.9">1/17/2024</text>
<text font-size="6.1" x="774.1" y="530.6">Heatherwood Luxury Rentals</text>
<text font-size="5.9" x="782.1" y="477.5">ISSUED FOR COORDINATION</text>
<g font-size="5.7">
<text x="769.5" y="544.6">Proposed Outdoor Swimming Pool</text>
<text x="784.5" y="550.9">R &amp; W / Engineers, P.C.</text>
<text x="782.4" y="566">Pool Piping Plan</text>
</g>
<text font-size="5.5" x="333.8" y="468.4">Proposed Pool Piping Plan</text>
<g font-size="5.3">
<text x="861.9" y="568.9">SP-4</text>
<text x="865.3" y="576.5">9</text>
</g>
<g font-size="5.2">
<text x="106.2" y="15.4">1</text>
<text x="276.6" y="15.4">2</text>
<text x="446.9" y="15.4">3</text>
<text x="617.3" y="15.4">4</text>
<text x="800.3" y="15.3">5</text>
<text x="16.6" y="82.9">A</text>
<text x="881" y="84.1">A</text>
<text x="881.7" y="223.8">B</text>
<text x="16.3" y="363.5">C</text>
<text x="880.7" y="363.5">C</text>
<text x="16.6" y="503.2">D</text>
<text x="881" y="503.2">D</text>
<text x="106.2" y="586.9">1</text>
<text x="276.6" y="586.9">2</text>
<text x="446.9" y="586.9">3</text>
<text x="617.3" y="586.9">4</text>
<text x="800.3" y="586.8">5</text>
</g>
<text font-size="4.8" x="113.1" y="132.4">Main Pool Piping Legend</text>
<text font-size="4.5" x="799.3" y="505.2">County Review Stamp</text>
<g font-size="4.4">
<text x="658.5" y="145.5">Main Pool Proposed Manufacturer Equipment Schedule</text>
<text x="321.1" y="473.5">SP-4</text>
<text x="324.2" y="468.3">1</text>
<text x="334.3" y="473.8">Scale: 1/4&quot; = 1'-0&quot;</text>
<text x="759.3" y="535.5">111 Hempstead Turnpike, West Hempstead, NY 11552</text>
</g>
<g font-size="3.9">
<text x="710.2" y="528.6">Larry A. Rubinson, P.E.</text>
<text x="710.2" y="576.2">License No.: 68956</text>
</g>
<g font-size="3.7">
<text x="111.3" y="139.1">MD</text>
<text x="125.8" y="139.1">Main Drain</text>
<text x="111.3" y="149.6">PR</text>
<text x="111.3" y="144.4">PO</text>
<text x="125.8" y="144.4">Perimeter Overflow</text>
<text x="125.8" y="149.6">Return</text>
<text x="111.3" y="154.9">F</text>
<text x="125.8" y="154.9">Pool Fill</text>
<text x="111.3" y="160.1">STPO</text>
<text x="125.8" y="160.1">Surge Tank Pool Overflow</text>
<text x="111.3" y="165.3">STPS</text>
<text x="125.8" y="165.3">Surge Tank Pool Suction</text>
<text x="497.9" y="214.6">Garage (Typical)</text>
<text x="497.9" y="210.7">Pipe Below Pool, In</text>
<text x="465.1" y="263.9">1/8&quot;/'</text>
<text x="465.1" y="260">Slope Pipe</text>
<text x="353.4" y="303.4">Notes:</text>
<text x="495.1" y="304.2" transform="rotate(-90 495.1 304.2)">6&quot; PO</text>
<text x="280.8" y="310.2">(Floor Below)</text>
<text x="280.8" y="306.3">Surge Tank</text>
<text x="353.4" y="307.8">1. Pipe Diameters Change Only At Tees.</text>
<text x="353.4" y="312">2. All Elbows Shall Be Long Sweep.</text>
<text x="342.4" y="330.4">6&quot; PO</text>
<text x="613.2" y="334">Portable Vacuum Requirements</text>
<text x="299.7" y="339.3">Slope Pipe 1/8&quot;/'</text>
<text x="342.1" y="341.7">8&quot; MD</text>
<text x="613.2" y="338.2">Provide the Following:</text>
<text x="613.2" y="342.3">1. Hayward 1 HP portable vacuum system</text>
<text x="617.3" y="346.5">Model PROVACCART (Bell Aqua).</text>
<text x="356.7" y="351.7">8&quot; MD</text>
<text x="395.1" y="351.7">8&quot; MD</text>
<text x="613.2" y="350.6">2. One (1) Hayward 19 inch Flexible vacuum.</text>
<text x="613.2" y="354.9">3. One (1) aluminum handle compatible with</text>
<text x="617.3" y="358.9">vacuum head.</text>
<text x="222.8" y="360.6">6&quot;PO</text>
<text x="345.5" y="363.9">Midpoint Between</text>
<text x="345.5" y="360">Locate Tee At</text>
<text x="613.2" y="363.2">4. 50 feet of hose.</text>
<text x="345.5" y="367.9">Main Drain Sumps</text>
<text x="613.5" y="369.6">Cover Requirements</text>
<text x="410.4" y="377.4">Pipes Below Pool</text>
<text x="613.5" y="373.8">Provide the Following:</text>
<text x="613.5" y="377.2">1. One (1) Loop-Loc mesh cover.</text>
<text x="410.4" y="381.3">In Garage (Typical)</text>
<text x="613.4" y="381.4">2. Provide &amp; install brass cover anchors.</text>
<text x="613.4" y="385.5">3. Provide solar cover.</text>
<text x="613.5" y="395.5">Provide the Following:</text>
<text x="613.5" y="391.3">Spare Parts</text>
<text x="613.5" y="400.2">1 Pump Strainer Basket</text>
<text x="223.5" y="427.5">2&quot;F</text>
<text x="433" y="432.4">6&quot;R</text>
<text x="280.8" y="442.2">Filter Equipment Room</text>
<text x="409.9" y="442">Insulate All Pipes Exposed</text>
<text x="280.8" y="446.1">(Floor Below)</text>
<text x="409.9" y="445.9">In Garage (Typical)</text>
<text x="524.2" y="449.4">By Others</text>
<text x="524.2" y="445.4">Structural Box</text>
</g>
<g font-size="3.5">
<text x="755.2" y="522.4">Rev. No.</text>
<text x="775" y="522.4">Rev. Date</text>
<text x="799.6" y="522.4">Description</text>
<text x="754.9" y="577.2">As Noted</text>
<text x="822.9" y="577.5">November 29, 2023</text>
</g>
<g font-size="3.4">
<text x="612.3" y="151.8">Desig.</text>
<text x="628.1" y="151.8">Description</text>
<text x="670.6" y="151.8">Vendor</text>
<text x="702.4" y="151.8">Model No.</text>
<text x="756" y="151.8">Remarks</text>
<text x="820.4" y="151.8">Qty.</text>
<text x="615.8" y="157.9">A</text>
<text x="615.8" y="161.8">B</text>
<text x="623.7" y="157.9">Horizontal Sand Filter</text>
<text x="623.7" y="161.8">Pump - Self Priming</text>
<text x="668" y="157.9">Neptune Benson</text>
<text x="668" y="161.8">Pentair</text>
<text x="698.7" y="157.9">42120SHFFG (6&quot; Ø)</text>
<text x="698.7" y="161.8">CSPHM3</text>
<text x="741.8" y="157.9">NSF Approved - 38.1 S.F.</text>
<text x="742.4" y="161.8">15 H.P. - 3 Phase</text>
<text x="823" y="157.9">1</text>
<text x="823" y="161.8">1</text>
<text x="615.8" y="165.8">C</text>
<text x="623.7" y="165.8">Hair &amp; Lint Strainer</text>
<text x="668" y="165.8">Mermade</text>
<text x="698.7" y="165.8">FO Series</text>
<text x="742.2" y="165.8">Provide Spare Basket</text>
<text x="823" y="165.8">1</text>
<text x="615.8" y="169.8">D</text>
<text x="615.8" y="173.7">D1</text>
<text x="623.7" y="169.8">Paddlewheel Flow Meter</text>
<text x="623.7" y="173.7">Magnetic Flow Sensor</text>
<text x="668" y="169.8">Signet</text>
<text x="668" y="173.7">Signet</text>
<text x="698.7" y="169.8">2537</text>
<text x="698.7" y="173.7">2551</text>
<text x="742.2" y="169.8">For 6&quot; Ø (Return Line)</text>
<text x="742.2" y="173.7">Magnetic Flow Meter 6&quot; Ø</text>
<text x="823" y="169.8">1</text>
<text x="823" y="173.7">1</text>
<text x="615.8" y="177.7">E</text>
<text x="623.7" y="177.7">Chlorine Feeder</text>
<text x="668" y="177.7">Rola-Chem</text>
<text x="698.7" y="177.7">RC-307</text>
<text x="742.2" y="177.7">0.75- 77 GPD</text>
<text x="823" y="177.7">2</text>
<text x="615.4" y="185.6">G</text>
<text x="615.8" y="181.7">F</text>
<text x="623.7" y="181.7">Acid Feeder</text>
<text x="623.7" y="185.6">Acid Crock**</text>
<text x="668" y="181.7">Rola-Chem</text>
<text x="668" y="185.6">Chem-Tainer</text>
<text x="698.6" y="185.6">TC2435DC</text>
<text x="698.7" y="181.7">RC-305</text>
<text x="742.2" y="181.7">0.38-38 GPD</text>
<text x="742.2" y="185.6">50 Gal. Double Wall Tank</text>
<text x="823" y="181.7">1</text>
<text x="823" y="185.6">1</text>
<text x="615.4" y="189.6">H</text>
<text x="623.7" y="189.6">Chlorine Crock**</text>
<text x="668" y="189.6">Chem-Tainer</text>
<text x="698.6" y="189.6">TC3539DC</text>
<text x="742.2" y="189.6">100 Gal. Double Wall Tank</text>
<text x="823" y="189.6">2</text>
<text x="615.8" y="197.5">J</text>
<text x="615.8" y="193.6">I</text>
<text x="623.7" y="197.5">S. S. Continuous Gutter</text>
<text x="623.7" y="193.6">Chemical Controller</text>
<text x="668" y="197.5">Paddock</text>
<text x="668" y="193.6">Pentair</text>
<text x="698.7" y="197.5">R-300 System</text>
<text x="698.7" y="193.6">IntelliChem</text>
<text x="742.2" y="197.5">---</text>
<text x="742.2" y="193.6">---</text>
<text x="820.9" y="197.7">194'</text>
<text x="823" y="193.8">1</text>
<text x="615.8" y="201.5">K</text>
<text x="623.7" y="201.5">Gutter Converter</text>
<text x="668" y="201.5">Paddock</text>
<text x="698.7" y="201.5">6&quot;</text>
<text x="742.2" y="201.5">----</text>
<text x="823" y="201.5">2</text>
<text x="615.8" y="209.4">L</text>
<text x="615.8" y="205.4">K1</text>
<text x="623.7" y="209.4">Main Drain Box</text>
<text x="623.7" y="205.4">Return Converter</text>
<text x="668" y="205.4">Paddock</text>
<text x="668.1" y="209.4">A.S.A. MFG. INC.</text>
<text x="698.7" y="209.4">FPK-50-818-24-8</text>
<text x="698.7" y="205.4">6&quot;</text>
<text x="742.2" y="209.4">18&quot;x18&quot;x24&quot;</text>
<text x="742.2" y="205.4">----</text>
<text x="823" y="209.4">2</text>
<text x="823" y="205.4">1</text>
<text x="615.8" y="213.4">M</text>
<text x="623.7" y="213.4">Main Drain Grate</text>
<text x="668.1" y="213.4">Lawson Aquatics</text>
<text x="698.7" y="213.4">MLD-FGD-1818WT</text>
<text x="742.2" y="213.4">18&quot;x18&quot; - 183.06 SI O.A./Ea.</text>
<text x="823" y="213.4">2</text>
<text x="615.8" y="217.3">N</text>
<text x="615.8" y="221.3">O</text>
<text x="623.8" y="217.5">Vacuum Gauge</text>
<text x="623.8" y="221.5">Variable Frequency Drive</text>
<text x="668.2" y="217.1">Weksler</text>
<text x="668.2" y="221.1">Pentair</text>
<text x="698.8" y="221.3">Acu Drive XS</text>
<text x="698.9" y="217.1">AA442CC4LW</text>
<text x="742.3" y="217.1">Compound Type</text>
<text x="742.5" y="221.3">15 HP, 3 Ph. Out, Match In</text>
<text x="823" y="217.3">1</text>
<text x="823" y="221.3">1</text>
<text x="615.8" y="225.3">P</text>
<text x="623.7" y="225.3">Pressure Gauge</text>
<text x="668.1" y="225.3">Weksler</text>
<text x="699.1" y="225.3">AA442PE4LW</text>
<text x="742.5" y="225.3">0-60 psi</text>
<text x="823" y="225.3">3</text>
<text x="615.8" y="233.2">R</text>
<text x="615.8" y="229.2">Q</text>
<text x="623.7" y="233.2">Ladder Rail</text>
<text x="623.7" y="229.2">Separation Tank</text>
<text x="668.1" y="233.2">Paddock</text>
<text x="668.1" y="229.2">Pentair</text>
<text x="698.9" y="233">California Style</text>
<text x="699.1" y="229.2">Sep Tank 100</text>
<text x="742.3" y="233">---</text>
<text x="742.5" y="229.2">100 Sq. Ft.</text>
<text x="823" y="233.2">4</text>
<text x="823" y="229.2">1</text>
<text x="615.8" y="237.2">R'</text>
<text x="623.7" y="237.2">17.5&quot; Recessed Step</text>
<text x="668" y="237.2">Paddock</text>
<text x="698.7" y="237.2">----</text>
<text x="742.2" y="237.2">Textured Stepping Surface</text>
<text x="821.9" y="237.4">12</text>
<text x="615.8" y="241.1">S</text>
<text x="615.8" y="245.1">T</text>
<text x="623.7" y="241.1">Hand Rail</text>
<text x="623.7" y="245.1">Balance Tank</text>
<text x="668" y="241.1">Paddock</text>
<text x="668" y="245.1">Paddock</text>
<text x="698.7" y="241.1">Three Bend</text>
<text x="698.7" y="245.1">-----</text>
<text x="742.2" y="241.1">Field Measure</text>
<text x="742.2" y="245.1">8 Ft. x 10 Ft. x 8 Ft. Deep, Stainless Steel Tank</text>
<text x="823" y="241.3">2</text>
<text x="823" y="245.3">1</text>
<text x="615.8" y="249.1">X</text>
<text x="623.7" y="249.1">Underwater Lights</text>
<text x="668.1" y="249.1">Pentair</text>
<text x="698.7" y="249.1">GloBrite LED</text>
<text x="742.3" y="248.9">300 Watt Equiv.- W/ IntelliTouch Controller</text>
<text x="822" y="249.1">18</text>
<text x="615.8" y="256.9">Y</text>
<text x="615.8" y="253.1">X'</text>
<text x="623.7" y="256.9">Flow Switch</text>
<text x="623.7" y="253.1">Light Controller</text>
<text x="668" y="256.9">ITT McDonnell</text>
<text x="668" y="253.1">Pentair</text>
<text x="698.7" y="256.9">FS-250 Series</text>
<text x="698.7" y="253.1">600054</text>
<text x="742.2" y="256.9">For 6&quot; Ø Pipe</text>
<text x="742.2" y="253.1">IntelliBrite Controller</text>
<text x="822.8" y="256.9">1</text>
<text x="822.8" y="253.2">5</text>
<text x="615.8" y="261">Z</text>
<text x="623.7" y="261">Pool Alarm</text>
<text x="668" y="261">Poolguard</text>
<text x="698.5" y="261">PGRM-2</text>
<text x="742.2" y="260.8">W/ Remote Annunciator*</text>
<text x="823" y="260.8">3</text>
<text x="615.8" y="264.9">ES</text>
<text x="623.7" y="264.5">Eye Wash Station</text>
<text x="623.7" y="269.2">DPD Water Test Kit</text>
<text x="668" y="264.5">Bradley</text>
<text x="668" y="268.9">La Motte</text>
<text x="698.7" y="264.5">S19-220BBF</text>
<text x="698.9" y="268.9">Pro 250 Plus</text>
<text x="742.2" y="264.5">Provide Sign</text>
<text x="742.7" y="268.9">Code: 7002-NJ</text>
<text x="822.9" y="268.9">1</text>
<text x="823" y="264.5">1</text>
<text x="623.7" y="273.2">First Aid Kit</text>
<text x="668" y="272.9">Recreonics</text>
<text x="698.9" y="272.9">12-013</text>
<text x="742.7" y="272.9">24 Unit Red Cross</text>
<text x="822.9" y="272.4">1</text>
<text x="623.7" y="276.9">Float Rope</text>
<text x="623.7" y="281">Lane Rope</text>
<text x="668" y="276.6">Recreonics</text>
<text x="668" y="280.7">Recreonics</text>
<text x="698.9" y="276.5">----</text>
<text x="698.9" y="280.5">----</text>
<text x="742.3" y="276.8">30 Ft. Long</text>
<text x="742.3" y="280.8">50 Ft. Long</text>
<text x="822.9" y="276.7">1</text>
<text x="822.9" y="280.8">3</text>
<text x="623.7" y="284.9">ADA Accessible Lift</text>
<text x="668" y="284.6">S. R. Smith</text>
<text x="698.9" y="284.5">----</text>
<text x="742.3" y="284.8">Provide Sleeve Only</text>
<text x="822.9" y="284.6">1</text>
<text x="623.4" y="292.8">Reaching Life Pole</text>
<text x="623.7" y="288.8">Rescue Tubes</text>
<text x="668" y="288.9">Recreonics</text>
<text x="668" y="292.6">Recreonics</text>
<text x="698.9" y="288.8">12-303</text>
<text x="698.9" y="292.8">12-237</text>
<text x="742.7" y="288.3">----</text>
<text x="742.7" y="292.8">16' Long</text>
<text x="822.9" y="292.7">1</text>
<text x="822.9" y="288.9">2</text>
<text x="623.7" y="296.5">Child Resuscitator</text>
<text x="668" y="296.3">Recreonics</text>
<text x="698.9" y="296.5">12-469</text>
<text x="742.7" y="296.5">Disposable Type</text>
<text x="822.9" y="296.2">2</text>
<text x="623.7" y="300.3">Adult Resuscitator</text>
<text x="623.7" y="304.4">Spine Board</text>
<text x="668" y="300.3">Recreonics</text>
<text x="668" y="304.2">Recreonics</text>
<text x="698.5" y="304.8">12-335</text>
<text x="698.9" y="300.2">12-468</text>
<text x="742.7" y="300.2">Disposable Type</text>
<text x="742.7" y="304.5">6' Long - CJ Rescue Pckg.</text>
<text x="822.9" y="300.1">2</text>
<text x="822.9" y="304.6">1</text>
<text x="623.7" y="308.2">Extrication Collar</text>
<text x="668" y="308.2">Recreonics</text>
<text x="698.5" y="308.7">12-287</text>
<text x="742.7" y="308.1">Head Immobilizer</text>
<text x="822.9" y="308.5">1</text>
<text x="611.8" y="317.6">*Permanently mount alarm annunciator and transformer in labeled lockable boxes.</text>
<text x="613.7" y="323">Note: Revise And Provide Deck Safety Equipment Based On Level Of Supervision Per Owner.</text>
</g>
<g font-size="3.3">
<text x="858.4" y="561.6">Dwg. No.:</text>
<text x="754.6" y="573">Dwg. Scale:</text>
<text x="780.7" y="573">Drawn By:</text>
<text x="799" y="573">Checked By:</text>
<text x="822.8" y="573">Date:</text>
<text x="865.5" y="571.7">of</text>
<text x="780.7" y="577.1">PRG</text>
<text x="798.9" y="577.1">LAR</text>
</g>
<g font-size="2.9">
<text x="493.7" y="292.5" transform="rotate(-90 493.7 292.5)">235 GPM</text>
<text x="355.8" y="328.5">235 GPM</text>
<text x="355.8" y="339.9">470 GPM</text>
<text x="337.4" y="349.8">470 GPM</text>
<text x="412.1" y="349.8">470 GPM</text>
<text x="223.1" y="356.4">235 GPM</text>
<text x="416.1" y="430.5">470 GPM</text>
</g>
<g font-size="2.8">
<text x="775.6" y="554.4">380 Townline Road, Suite 150, Hauppauge, New York 11788</text>
<text x="784.9" y="557.4">Phone (631) 969 - 8535</text>
<text x="821.3" y="557.4">Fax (631) 969 - 8518</text>
</g>
<text font-size="2.6" x="641.8" y="259.7">*</text>
</svg>
